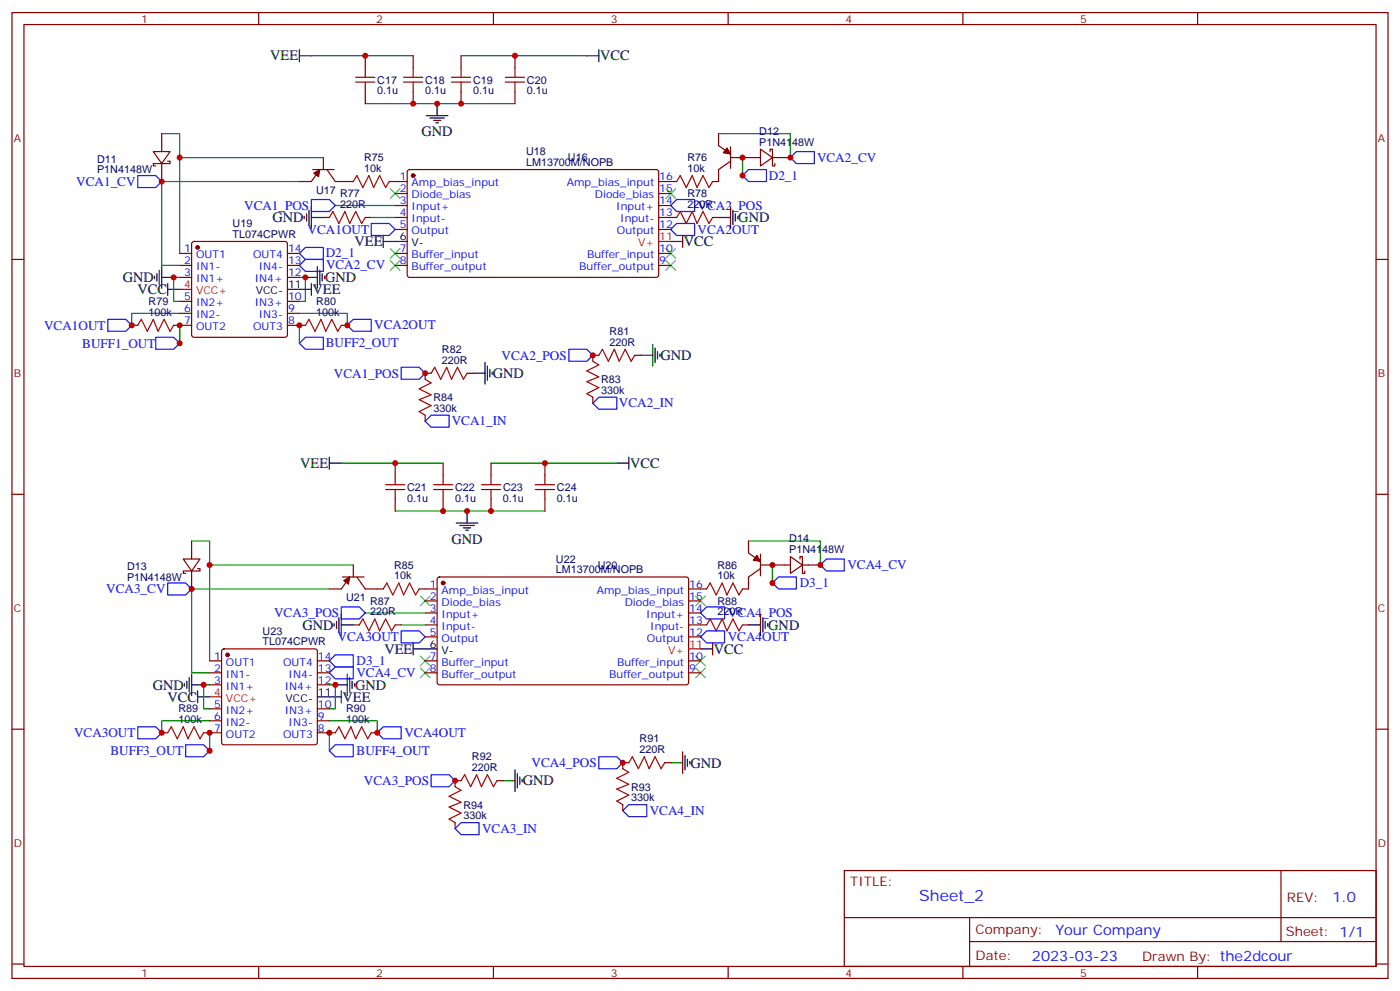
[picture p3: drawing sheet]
<svg xmlns="http://www.w3.org/2000/svg" width="412mm" height="292mm" viewBox="0 0 412 292" stroke-linecap="round" stroke-linejoin="round" font-family="sans-serif">
<g fill="none" stroke="#870000" stroke-width=".35">
<path d="M3.5 3.7h405.4v284.3h-405.4zM7.1 7.2h398.2v277.3h-398.2zM76.2 3.7v3.5M107.6 16.4v3.5M121.7 16.4v3.5M135.8 16.4v3.5M145.3 3.7v3.5M151.7 16.4v3.5M214.5 3.7v3.5M283.6 3.7v3.5M352.8 3.7v3.5M107.6 27v3.5"/>
<path d="M121.7 27v3.5M135.8 27v3.5M151.7 27v3.5M102.3 53.4h1.8M114.7 53.4h1.7M197.6 53.4h1.7M209.9 53.4h1.8M3.5 76.4h3.6M95.2 64h1.8M107.6 64h1.8M197.6 64h1.7M209.9 64h1.8"/>
<path d="M405.3 76.4h3.6M38.8 95.8h1.8M51.2 95.8h1.7M88.2 95.8h1.8M100.5 95.8h1.8M127 109.9h-1.8v1.8M137.6 109.9h1.7M174.6 116.9v1.8M176.4 104.6h-1.8v1.8M187 104.6h1.7M116.4 136.3v3.6M125.2 122.2v1.8"/>
<path d="M130.5 136.3v3.6M144.6 136.3v3.6M160.5 136.3v3.6M3.5 145.5h3.6M116.4 146.9v3.6M130.5 146.9v3.6M144.6 146.9v3.6M160.5 146.9v3.6M405.3 145.5h3.6M111.1 173.4h1.8M123.5 173.4h1.7M206.4 173.4h1.7"/>
<path d="M218.7 173.4h1.8M104.1 184h1.7M116.4 184h1.8M206.4 184h1.7M218.7 184h1.8M3.5 214.7h3.6M47.6 215.7h1.8M60 215.7h1.7M97 215.7h1.8M109.4 215.7h1.7M405.3 214.7h3.6M135.8 229.8h-1.7v1.8"/>
<path d="M146.4 229.8h1.8M183.4 236.9v1.8M185.2 224.5h-1.8v1.8M195.8 224.5h1.8M134.1 242.2v1.7M248.7 256.3h156.6v28.2h-156.6zM377.3 256.3v20.9M248.7 270.1h156.5M285.6 277.2h119.6M285.6 270.1v14.2M3.5 283.8h3.6M76.2 284.5v3.5"/>
<path d="M145.3 284.5v3.5M214.5 284.5v3.5M283.6 284.5v3.5M352.8 284.5v3.5M405.3 283.8h3.6"/>
</g>
<g fill="none" stroke="#008700" stroke-width=".35">
<path d="M91.7 16.4h30M135.8 16.4h37.1M47.6 39.3h5.3v7.1M107.6 30.5h44.1M211.7 39.3h21.1v7.1M88.2 53.4h-40.6v24.7h5.3M95.2 46.4h-42.3v28.2M218.7 46.4v5.3M98.8 60.5h17.6M109.4 64h7M52.9 92.3h-14.1v3.5M52.9 81.7h-1.7v7h1.7"/>
<path d="M52.9 95.8v5.3M88.2 92.3h14.1v3.5M88.2 81.7h1.8v7h-1.8M88.2 95.8v5.3M100.5 136.3h30M144.6 136.3h37.1M56.4 159.3h5.3v7M116.4 150.5h44.1M220.5 159.3h21.2v7M97 173.4h-40.6v24.7h5.3M104.1 166.3h-42.4v28.3M227.5 166.3v5.3"/>
<path d="M107.6 180.4h17.6M118.2 184h7M61.7 212.2h-14.1v3.5M61.7 201.6h-1.7v7.1h1.7M61.7 215.7v5.3M97 212.2h14.1v3.5M97 201.6h1.8v7.1h-1.8M97 215.7v5.3"/>
</g>
<g fill="none" stroke="#000" stroke-width=".35">
<path d="M88.2 16.4h3.5M88.2 14.6v3.6M172.9 16.4h3.5M176.4 14.6v3.6M125.6 34h6.3M126.6 34.7h4.3M127.7 35.5h2.1M128.4 36.2h.7M128.8 30.5v3.5M46.9 79.6v4.2M47.6 78.5v6.3M89.6 63.7v.7"/>
<path d="M90.3 63v2.1M91 61.9v4.2M91.7 64h3.5M91.7 60.9v6.3M93.5 78.5v6.3M94.2 79.6v4.2M112.9 71.1h3.5M112.9 69.3v3.5M197.6 71.1h3.5M201.1 69.3v3.5M211.7 64h3.5M215.2 60.9v6.3"/>
<path d="M215.9 61.9v4.2M216.6 63v2.1M217.3 63.7v.7M45.5 81.3v.7M46.2 80.6v2.1M47.6 81.7h3.6M49.4 85.2h3.5M49.4 83.4v3.6M88.2 85.2h3.5M90 81.7h3.5M91.7 83.4v3.6M94.9 80.6v2.1"/>
<path d="M95.6 81.3v.7M139.3 109.9h3.6M142.9 106.7v6.4M143.6 107.8v4.2M144.3 108.8v2.1M145 109.5v.7M188.7 104.6h3.6M192.3 101.4v6.4M193 102.5v4.2M193.7 103.5v2.2M194.4 104.2v.8M97 136.3h3.5"/>
<path d="M97 134.6v3.5M181.7 136.3h3.5M185.2 134.6v3.5M134.4 154h6.4M135.5 154.7h4.2M136.5 155.4h2.1M137.2 156.1h.7M137.6 150.5v3.5M55.7 199.5v4.2M56.4 198.4v6.4M98.4 183.6v.7M99.1 182.9v2.1"/>
<path d="M99.8 181.9v4.2M100.5 184h3.6M100.5 180.8v6.3M102.3 198.4v6.4M103 199.5v4.2M121.7 191h3.5M121.7 189.3v3.5M206.4 191h3.5M209.9 189.3v3.5M220.5 184h3.5M224 180.8v6.3M224.7 181.9v4.2"/>
<path d="M225.4 182.9v2.1M226.1 183.6v.7M54.3 201.3v.7M55 200.6v2.1M56.4 201.6h3.6M58.2 205.1h3.5M58.2 203.4v3.5M97 205.1h3.5M98.8 201.6h3.5M100.5 203.4v3.5M103.7 200.6v2.1M104.4 201.3v.7"/>
<path d="M148.2 229.8h3.5M151.7 226.7v6.3M152.4 227.7v4.3M153.1 228.8v2.1M153.8 229.5v.7M197.6 224.5h3.5M201.1 221.4v6.3M201.8 222.4v4.3M202.5 223.5v2.1M203.2 224.2v.7"/>
</g>
<g fill="none" stroke="#a10000" stroke-width=".35">
<path d="M107.6 19.9v2.9M121.7 19.9v2.9M135.8 19.9v2.9M151.7 19.9v2.9M104.8 24.2h5.6M104.8 22.8h5.6M107.6 24.2v2.8M118.9 24.2h5.6M118.9 22.8h5.6M121.7 24.2v2.8M133 24.2h5.6M133 22.8h5.6"/>
<path d="M135.8 24.2v2.8M148.9 24.2h5.6M148.9 22.8h5.6M151.7 24.2v2.8M104.1 53.4l1-1.7 1.8 3.5 1.8-3.5 1.4 3.5 1.7-3.5 1.8 3.5 1.1-1.8M199.3 53.4l1.1-1.7 1.7 3.5 1.8-3.5 1.4 3.5 1.8-3.5 1.7 3.5 1.1-1.8M97 64l1.1-1.7 1.7 3.5 1.8-3.5 1.4 3.5 1.8-3.5 1.7 3.5 1.1-1.8M199.3 64l1.1-1.7 1.7 3.5 1.8-3.5 1.4 3.5 1.8-3.5 1.7 3.5 1.1-1.8M40.6 95.8l1-1.8 1.8 3.5 1.8-3.5 1.4 3.5 1.7-3.5 1.8 3.5 1.1-1.7M90 95.8l1-1.8 1.8 3.5 1.7-3.5 1.5 3.5 1.7-3.5 1.8 3.5 1-1.7M125.2 111.7l1.8 1-3.5 1.8 3.5 1.7-3.5 1.5 3.5 1.7-3.5 1.8 1.7 1M127 109.9l1.1-1.8 1.7 3.6 1.8-3.6 1.4 3.6 1.8-3.6 1.7 3.6 1.1-1.8"/>
<path d="M174.6 106.4l1.8 1-3.5 1.8 3.5 1.7-3.5 1.5 3.5 1.7-3.5 1.8 1.7 1M176.4 104.6l1-1.8 1.8 3.6 1.8-3.6 1.4 3.6 1.7-3.6 1.8 3.6 1.1-1.8M116.4 139.9v2.8M130.5 139.9v2.8M144.6 139.9v2.8M160.5 139.9v2.8M113.6 144.1h5.6M113.6 142.7h5.6M116.4 144.1v2.8M127.7 144.1h5.6M127.7 142.7h5.6M130.5 144.1v2.8"/>
<path d="M141.8 144.1h5.7M141.8 142.7h5.7M144.6 144.1v2.8M157.7 144.1h5.6M157.7 142.7h5.6M160.5 144.1v2.8M112.9 173.4l1-1.8 1.8 3.6 1.8-3.6 1.4 3.6 1.7-3.6 1.8 3.6 1.1-1.8M208.1 173.4l1.1-1.8 1.8 3.6 1.7-3.6 1.4 3.6 1.8-3.6 1.8 3.6 1-1.8M105.8 184l1.1-1.8 1.8 3.5 1.7-3.5 1.4 3.5 1.8-3.5 1.8 3.5 1-1.7M208.1 184l1.1-1.8 1.8 3.5 1.7-3.5 1.4 3.5 1.8-3.5 1.8 3.5 1-1.7M49.4 215.7l1-1.7 1.8 3.5 1.8-3.5 1.4 3.5 1.7-3.5 1.8 3.5 1.1-1.8M98.8 215.7l1-1.7 1.8 3.5 1.8-3.5 1.4 3.5 1.7-3.5 1.8 3.5 1.1-1.8"/>
<path d="M134.1 231.6l1.7 1.1-3.5 1.7 3.5 1.8-3.5 1.4 3.5 1.8-3.5 1.7 1.8 1.1M135.8 229.8l1.1-1.7 1.7 3.5 1.8-3.5 1.4 3.5 1.8-3.5 1.7 3.5 1.1-1.8M183.4 226.3l1.8 1.1-3.5 1.7 3.5 1.8-3.5 1.4 3.5 1.8-3.5 1.7 1.7 1.1M185.2 224.5l1.1-1.7 1.7 3.5 1.8-3.5 1.4 3.5 1.8-3.5 1.7 3.5 1.1-1.8"/>
</g>
<g fill="none" stroke="#00f" stroke-width=".35">
<path d="M40.6 51.7h5.3l1.7 1.7-1.7 1.8h-5.3zM91.7 58.7h5.3l1.8 1.8-1.8 1.8h-5.3zM218.7 51.7l1.8-1.8h5.3v3.5h-5.3zM232.8 46.4l1.8-1.8h5.3v3.6h-5.3zM88.2 78.1l1.8-1.7h5.2v3.5h-5.2zM88.2 74.6l1.8-1.8h5.2v3.6h-5.2zM109.4 65.8h5.3l1.7 1.8-1.7 1.7h-5.3zM197.6 60.5l1.7-1.8h5.3v3.6h-5.3zM197.6 67.6l1.7-1.8h5.3v3.5h-5.3zM31.7 94h5.3l1.8 1.8-1.8 1.7h-5.3zM45.9 99.3h5.3l1.7 1.8-1.7 1.7h-5.3zM102.3 95.8l1.8-1.8h5.3v3.5h-5.3z"/>
<path d="M88.2 101.1l1.8-1.8h5.2v3.5h-5.2zM118.2 108.1h5.3l1.7 1.8-1.7 1.8h-5.3zM167.6 102.8h5.3l1.7 1.8-1.7 1.8h-5.3zM174.6 118.7l1.8-1.8h5.3v3.6h-5.3zM125.2 124l1.8-1.8h5.3v3.6h-5.3zM49.4 171.6h5.3l1.7 1.8-1.7 1.8h-5.3zM100.5 178.7h5.3l1.8 1.7-1.8 1.8h-5.3zM227.5 171.6l1.8-1.7h5.3v3.5h-5.3zM241.7 166.3l1.7-1.7h5.3v3.5h-5.3zM97 198.1l1.8-1.8h5.3v3.5h-5.3zM97 194.6l1.8-1.8h5.3v3.5h-5.3zM118.2 185.7h5.3l1.7 1.8-1.7 1.8h-5.3z"/>
<path d="M206.4 180.4l1.7-1.7h5.3v3.5h-5.3zM206.4 187.5l1.7-1.8h5.3v3.6h-5.3zM40.6 214h5.3l1.7 1.7-1.7 1.8h-5.3zM54.7 219.3h5.3l1.7 1.7-1.7 1.8h-5.3zM98.8 219.3h5.3v3.5h-5.3l-1.8-1.8zM111.1 215.7l1.8-1.7h5.3v3.5h-5.3zM127 228.1h5.3l1.8 1.7-1.8 1.8h-5.3zM176.4 222.8h5.3l1.7 1.7-1.7 1.8h-5.3zM183.4 238.7l1.8-1.8h5.3v3.5h-5.3zM134.1 243.9l1.7-1.7h5.3v3.5h-5.3z"/>
</g>
<g fill="none" stroke="#3c3" stroke-width=".35">
<path d="M115 55.6l2.8 2.8M117.8 55.6l-2.8 2.8M196.1 55.6l2.9 2.8M199 55.6l-2.9 2.8M115 76.7l2.8 2.9M115 73.2l2.8 2.8M117.8 76.7l-2.8 2.9M117.8 73.2l-2.8 2.8M196.1 73.2l2.9 2.8M196.1 76.7l2.9 2.9M199 73.2l-2.9 2.8M199 76.7l-2.9 2.9"/>
<path d="M123.8 175.5l2.8 2.8M126.6 175.5l-2.8 2.8M205 175.5l2.8 2.8M207.8 175.5l-2.8 2.8M123.8 196.7l2.8 2.8M123.8 193.1l2.8 2.9M126.6 196.7l-2.8 2.8M126.6 193.1l-2.8 2.9M205 193.1l2.8 2.9M205 196.7l2.8 2.8M207.8 193.1l-2.8 2.9M207.8 196.7l-2.8 2.8"/>
</g>
<g fill="#c00">
<circle cx="151.7" cy="16.4" r=".88"/>
<circle cx="128.8" cy="30.5" r=".88"/>
<circle cx="135.8" cy="30.5" r=".88"/>
<circle cx="121.7" cy="30.5" r=".88"/>
<circle cx="107.6" cy="16.4" r=".88"/>
<circle cx="174.6" cy="104.6" r=".88"/>
<circle cx="125.2" cy="109.9" r=".88"/>
<circle cx="102.3" cy="95.8" r=".88"/>
<circle cx="88.2" cy="95.8" r=".88"/>
<circle cx="90" cy="81.7" r=".88"/>
<circle cx="232.8" cy="46.4" r=".88"/>
<circle cx="218.7" cy="51.7" r=".88"/>
<circle cx="218.7" cy="46.4" r=".88"/>
<circle cx="52.9" cy="101.1" r=".88"/>
<circle cx="52.9" cy="95.8" r=".88"/>
<circle cx="38.8" cy="95.8" r=".88"/>
<circle cx="51.2" cy="81.7" r=".88"/>
<circle cx="52.9" cy="46.4" r=".88"/>
<circle cx="47.6" cy="53.4" r=".88"/>
<circle cx="160.5" cy="136.3" r=".88"/>
<circle cx="137.6" cy="150.5" r=".88"/>
<circle cx="144.6" cy="150.5" r=".88"/>
<circle cx="130.5" cy="150.5" r=".88"/>
<circle cx="116.4" cy="136.3" r=".88"/>
<circle cx="183.4" cy="224.5" r=".88"/>
<circle cx="134.1" cy="229.8" r=".88"/>
<circle cx="111.1" cy="215.7" r=".88"/>
<circle cx="97" cy="215.7" r=".88"/>
<circle cx="98.8" cy="201.6" r=".88"/>
<circle cx="241.7" cy="166.3" r=".88"/>
<circle cx="227.5" cy="171.6" r=".88"/>
<circle cx="227.5" cy="166.3" r=".88"/>
<circle cx="61.7" cy="221" r=".88"/>
<circle cx="61.7" cy="215.7" r=".88"/>
<circle cx="47.6" cy="215.7" r=".88"/>
<circle cx="60" cy="201.6" r=".88"/>
<circle cx="61.7" cy="166.3" r=".88"/>
<circle cx="56.4" cy="173.4" r=".88"/>
</g>
<g fill="none" stroke="#870000" stroke-width=".35">
<path d="M47.6 39.3v5.3M211.7 39.3v3.6l3.5 2.4M45.2 44.6h4.9l-2.5 3.6zM47.6 48.2v5.2M49.4 47.4h.7v.8h-4.9v.7h.7M92.1 49.9h6.3M94.2 49.9l-2.5 3.5h-3.5M95.2 46.4v3.5M96.3 49.9l2.5 3.5h3.5M116.4 53.4h3.5M116.4 57h3.5M120.2 50.1l.4-.2 73 .1 .4 .6v30.6l-.7 .5-72.9-.1-.5-.6v-30.4z"/>
<path d="M194 53.4h3.6M194 57h3.6M215.2 46.4h8.8M215.2 43.2v6.4M215.2 47.4l-3.5 2.5v3.5M224 43.9l3.5 2.5-3.5 2.5zM226.8 44.6v-.7h.7v5h.7v-.7M227.5 46.4h5.3M52.9 74.6h3.5M52.9 78.1h3.5M56.7 71.3l.4-.2h26.9l.5 .2 .2 .5v26.8l-.3 .5-.4 .2h-26.9l-.4-.2-.3-.5v-26.8zM84.7 74.6h3.5"/>
<path d="M84.7 78.1h3.5M116.4 60.5h3.5M116.4 64h3.5M116.4 67.6h3.5M116.4 74.6h3.5M116.4 78.1h3.5M194 60.5h3.6M194 64h3.6M194 67.6h3.6M194 74.6h3.6M194 78.1h3.6M52.9 81.7h3.5"/>
<path d="M52.9 88.7h3.5M52.9 92.3h3.5M52.9 95.8h3.5M84.7 81.7h3.5M84.7 88.7h3.5M84.7 92.3h3.5M84.7 95.8h3.5M56.4 159.3v5.3M220.5 159.3v3.5l3.5 2.5M54 164.6h4.9l-2.5 3.5zM56.4 168.1v5.3M58.2 167.4h.7v.7h-4.9v.7h.7"/>
<path d="M100.9 169.9h6.3M103 169.9l-2.5 3.5h-3.5M104.1 166.3v3.6M105.1 169.9l2.5 3.5h3.5M125.2 173.4h3.6M125.2 176.9h3.6M129 170.1l.5-.2h72.9l.4 .7v30.6l-.7 .4-72.9-.1-.4-.6v-30.3zM202.8 173.4h3.6M202.8 176.9h3.6M224 166.3h8.8M224 163.2v6.3M224 167.4l-3.5 2.5v3.5"/>
<path d="M232.8 163.9l3.6 2.4-3.6 2.5zM235.7 164.6v-.7h.7v4.9h.7v-.7M236.4 166.3h5.3M61.7 194.6h3.6M61.7 198.1h3.6M65.5 191.2l.5-.2h26.8l.5 .2 .2 .5v26.8l-.2 .5-.5 .3h-26.8l-.5-.3-.2-.5v-26.8zM93.5 194.6h3.5M93.5 198.1h3.5M125.2 180.4h3.6M125.2 184h3.6M125.2 187.5h3.6M125.2 194.6h3.6"/>
<path d="M125.2 198.1h3.6M202.8 180.4h3.6M202.8 184h3.6M202.8 187.5h3.6M202.8 194.6h3.6M202.8 198.1h3.6M61.7 201.6h3.6M61.7 208.7h3.6M61.7 212.2h3.6M61.7 215.7h3.6M93.5 201.6h3.5M93.5 208.7h3.5"/>
<path d="M93.5 212.2h3.5M93.5 215.7h3.5"/>
</g>
<g fill="#870000" stroke="#870000" stroke-width=".35">
<path d="M214.1 43.6l1.1 1.7-2.1-.3z"/>
<path d="M92.4 51l1.8-1.1-.4 2.1z"/>
<path d="M223 163.5l1 1.8-2.1-.4z"/>
<path d="M101.2 170.9l1.8-1-.3 2.1z"/>
<circle cx="121.7" cy="51.7" r=".53"/>
<circle cx="58.2" cy="72.8" r=".53"/>
<circle cx="130.5" cy="171.6" r=".53"/>
<circle cx="67" cy="192.8" r=".53"/>
</g>
<path d="M116.4 71.1h3.5M84.7 85.2h3.5M125.2 191h3.6M93.5 205.1h3.5" fill="none" stroke="#000" stroke-width=".35"/>
<path d="M194 71.1h3.6M52.9 85.2h3.5M202.8 191h3.6M61.7 205.1h3.6" fill="none" stroke="#f00" stroke-width=".35"/>
<text font-size="4.6" fill="#00f" x="270.8" y="265.3">Sheet_2</text>
<g font-size="4.2">
<text x="79.6" y="17.8">VEE</text>
<text x="176.8" y="17.8">VCC</text>
<text x="124.2" y="40.1">GND</text>
<text x="80.3" y="65.4">GND</text>
<text x="217.5" y="65.4">GND</text>
<text x="104.4" y="72.5">VEE</text>
<text x="201.4" y="72.5">VCC</text>
<text x="36.2" y="83.1">GND</text>
<text x="95.8" y="83.1">GND</text>
<text x="40.5" y="86.6">VCC</text>
<text x="92.1" y="86.6">VEE</text>
<text x="194.6" y="106">GND</text>
<text x="145.2" y="111.3">GND</text>
<text x="88.4" y="137.7">VEE</text>
<text x="185.6" y="137.7">VCC</text>
<text x="133" y="160.1">GND</text>
<text x="89.1" y="185.4">GND</text>
<text x="226.3" y="185.4">GND</text>
<text x="113.2" y="192.4">VEE</text>
<text x="210.3" y="192.4">VCC</text>
<text x="45" y="203">GND</text>
<text x="104.6" y="203">GND</text>
<text x="49.3" y="206.6">VCC</text>
<text x="100.9" y="206.6">VEE</text>
<text x="203.4" y="226">GND</text>
<text x="154" y="231.2">GND</text>
</g>
<g font-size="4.2" fill="#00f">
<text x="392.5" y="265.6">1.0</text>
<text x="310.9" y="275.1">Your Company</text>
<text x="304" y="282.9">2023-03-23</text>
</g>
<g font-size="3.9" fill="#00f">
<text x="240.7" y="47.6">VCA2_CV</text>
<text x="226.5" y="52.9">D2_1</text>
<text x="22.5" y="54.7">VCA1_CV</text>
<text x="71.9" y="61.8">VCA1_POS</text>
<text x="205.5" y="61.7">VCA2_POS</text>
<text x="90.6" y="68.8">VCA1OUT</text>
<text x="205.5" y="68.7">VCA2OUT</text>
<text x="96" y="75.8">D2_1</text>
<text x="96" y="79.3">VCA2_CV</text>
<text x="13" y="97">VCA1OUT</text>
<text x="110.2" y="97">VCA2OUT</text>
<text x="24.2" y="102.3">BUFF1_OUT</text>
<text x="96" y="102.3">BUFF2_OUT</text>
<text x="147.8" y="105.9">VCA2_POS</text>
<text x="98.4" y="111.2">VCA1_POS</text>
<text x="182.3" y="120">VCA2_IN</text>
<text x="133.1" y="125.2">VCA1_IN</text>
<text x="249.6" y="167.7">VCA4_CV</text>
<text x="235.6" y="172.9">D3_1</text>
<text x="31.3" y="174.6">VCA3_CV</text>
<text x="80.7" y="181.6">VCA3_POS</text>
<text x="214.4" y="181.8">VCA4_POS</text>
<text x="99.4" y="188.7">VCA3OUT</text>
<text x="214.4" y="188.8">VCA4OUT</text>
<text x="105" y="195.9">D3_1</text>
<text x="105" y="199.4">VCA4_CV</text>
<text x="21.8" y="216.9">VCA3OUT</text>
<text x="119.1" y="217">VCA4OUT</text>
<text x="32.5" y="222.2">BUFF3_OUT</text>
<text x="105" y="222.3">BUFF4_OUT</text>
<text x="156.6" y="225.8">VCA4_POS</text>
<text x="107.2" y="231">VCA3_POS</text>
<text x="191.4" y="240">VCA4_IN</text>
<text x="142" y="245.3">VCA3_IN</text>
</g>
<g font-size="3.9" fill="#800">
<text x="250.5" y="260.9">TITLE:</text>
<text x="379.1" y="265.6">REV:</text>
<text x="287.4" y="275.1">Company:</text>
<text x="378.7" y="275.7">Sheet: 1/1</text>
<text x="287.4" y="282.8">Date:</text>
<text x="336.4" y="282.8">Drawn By: the2dcour</text>
</g>
<g font-size="3.2" fill="#800">
<text x="41.6" y="6.7">1</text>
<text x="110.8" y="6.7">2</text>
<text x="179.9" y="6.7">3</text>
<text x="249.1" y="6.7">4</text>
<text x="318.2" y="6.7">5</text>
<text x="4.1" y="41.8">A</text>
<text x="405.9" y="41.8">A</text>
<text x="4.1" y="110.9">B</text>
<text x="405.9" y="110.9">B</text>
<text x="4.1" y="180.1">C</text>
<text x="405.9" y="180.1">C</text>
<text x="4.1" y="249.2">D</text>
<text x="405.9" y="249.2">D</text>
<text x="41.6" y="287.5">1</text>
<text x="110.8" y="287.5">2</text>
<text x="179.9" y="287.5">3</text>
<text x="249.1" y="287.5">4</text>
<text x="318.2" y="287.5">5</text>
</g>
<g font-size="3.2" fill="#000080">
<text x="111.1" y="27.8">0.1u</text>
<text x="111.1" y="24.6">C17</text>
<text x="125.2" y="27.8">0.1u</text>
<text x="125.2" y="24.6">C18</text>
<text x="139.3" y="27.8">0.1u</text>
<text x="139.4" y="24.6">C19</text>
<text x="155.2" y="27.8">0.1u</text>
<text x="155.2" y="24.6">C20</text>
<text x="223.7" y="39.7">D12</text>
<text x="28.6" y="47.9">D11</text>
<text x="107.3" y="47.4">R75</text>
<text x="155" y="45.7">U18</text>
<text x="167.3" y="47.5">U16</text>
<text x="202.5" y="47.4">R76</text>
<text x="223.7" y="42.9">P1N4148W</text>
<text x="28.6" y="51.1">P1N4148W</text>
<text x="107.3" y="50.6">10k</text>
<text x="155" y="48.9">LM13700M/NOPB</text>
<text x="202.5" y="50.6">10k</text>
<text x="93.1" y="57">U17</text>
<text x="100.2" y="58">R77</text>
<text x="202.5" y="58">R78</text>
<text x="100.2" y="61.2">220R</text>
<text x="202.5" y="61.2">220R</text>
<text x="68.5" y="70">TL074CPWR</text>
<text x="68.5" y="66.9">U19</text>
<text x="43.8" y="89.8">R79</text>
<text x="93.2" y="89.8">R80</text>
<text x="43.8" y="93">100k</text>
<text x="93.2" y="93">100k</text>
<text x="179.6" y="101.8">220R</text>
<text x="179.6" y="98.6">R81</text>
<text x="130.2" y="107.1">220R</text>
<text x="130.2" y="103.9">R82</text>
<text x="177.1" y="112.8">R83</text>
<text x="127.7" y="118.1">R84</text>
<text x="177.1" y="116">330k</text>
<text x="127.7" y="121.3">330k</text>
<text x="119.9" y="147.8">0.1u</text>
<text x="119.9" y="144.5">C21</text>
<text x="134.1" y="147.8">0.1u</text>
<text x="134.1" y="144.5">C22</text>
<text x="148.2" y="147.8">0.1u</text>
<text x="148.2" y="144.5">C23</text>
<text x="164" y="147.8">0.1u</text>
<text x="164" y="144.5">C24</text>
<text x="232.5" y="159.6">D14</text>
<text x="37.4" y="167.8">D13</text>
<text x="116.1" y="167.4">R85</text>
<text x="163.8" y="165.6">U22</text>
<text x="176.1" y="167.5">U20</text>
<text x="211.3" y="167.4">R86</text>
<text x="232.5" y="162.8">P1N4148W</text>
<text x="37.4" y="171">P1N4148W</text>
<text x="116.1" y="170.6">10k</text>
<text x="163.8" y="168.8">LM13700M/NOPB</text>
<text x="211.3" y="170.6">10k</text>
<text x="102" y="176.9">U21</text>
<text x="109" y="178">R87</text>
<text x="211.3" y="178">R88</text>
<text x="109" y="181.2">220R</text>
<text x="211.3" y="181.2">220R</text>
<text x="77.3" y="190">TL074CPWR</text>
<text x="77.3" y="186.8">U23</text>
<text x="52.6" y="209.7">R89</text>
<text x="102" y="209.7">R90</text>
<text x="52.6" y="212.9">100k</text>
<text x="102" y="212.9">100k</text>
<text x="188.4" y="221.7">220R</text>
<text x="188.4" y="218.5">R91</text>
<text x="139" y="227">220R</text>
<text x="139" y="223.8">R92</text>
<text x="185.9" y="232.7">R93</text>
<text x="136.5" y="238">R94</text>
<text x="185.9" y="235.9">330k</text>
<text x="136.5" y="241.2">330k</text>
</g>
<g font-size="3.2" fill="#00f">
<text x="117.8" y="53.1">1</text>
<text x="194.2" y="53.1">16</text>
<text x="117.8" y="56.6">2</text>
<text x="121.2" y="54.9">Amp_bias_input</text>
<text x="121.2" y="58.4">Diode_bias</text>
<text x="166.9" y="54.9">Amp_bias_input</text>
<text x="175.2" y="58.4">Diode_bias</text>
<text x="194.2" y="56.6">15</text>
<text x="117.8" y="60.1">3</text>
<text x="117.8" y="63.7">4</text>
<text x="121.2" y="61.9">Input+</text>
<text x="121.2" y="65.4">Input-</text>
<text x="181.6" y="61.9">Input+</text>
<text x="182.7" y="65.4">Input-</text>
<text x="194.2" y="63.7">13</text>
<text x="194.2" y="60.1">14</text>
<text x="117.8" y="67.2">5</text>
<text x="121.2" y="69">Output</text>
<text x="181.7" y="69">Output</text>
<text x="194.2" y="67.2">12</text>
<text x="54.3" y="77.8">2</text>
<text x="54.3" y="74.3">1</text>
<text x="57.7" y="76">OUT1</text>
<text x="74.6" y="76">OUT4</text>
<text x="84.8" y="74.3">14</text>
<text x="84.8" y="77.8">13</text>
<text x="117.8" y="74.3">7</text>
<text x="117.8" y="77.8">8</text>
<text x="121.2" y="76">Buffer_input</text>
<text x="172.9" y="76">Buffer_input</text>
<text x="194.2" y="77.8">9</text>
<text x="194.2" y="74.3">10</text>
<text x="54.3" y="81.3">3</text>
<text x="57.7" y="83.1">IN1+</text>
<text x="57.7" y="79.6">IN1-</text>
<text x="75" y="83.1">IN4+</text>
<text x="76.2" y="79.6">IN4-</text>
<text x="84.8" y="81.3">12</text>
<text x="121.2" y="79.6">Buffer_output</text>
<text x="170.6" y="79.6">Buffer_output</text>
<text x="54.3" y="88.4">5</text>
<text x="84.8" y="88.4">10</text>
<text x="54.3" y="95.4">7</text>
<text x="54.3" y="91.9">6</text>
<text x="57.7" y="93.7">IN2-</text>
<text x="57.7" y="90.1">IN2+</text>
<text x="75" y="90.1">IN3+</text>
<text x="76.2" y="93.7">IN3-</text>
<text x="84.8" y="91.9">9</text>
<text x="84.8" y="95.4">8</text>
<text x="57.7" y="97.2">OUT2</text>
<text x="74.6" y="97.2">OUT3</text>
<text x="126.6" y="173">1</text>
<text x="203" y="173">16</text>
<text x="126.6" y="176.6">2</text>
<text x="130.1" y="174.8">Amp_bias_input</text>
<text x="130.1" y="178.3">Diode_bias</text>
<text x="175.8" y="174.8">Amp_bias_input</text>
<text x="184" y="178.3">Diode_bias</text>
<text x="203" y="176.6">15</text>
<text x="126.6" y="180.1">3</text>
<text x="126.6" y="183.6">4</text>
<text x="130.1" y="181.9">Input+</text>
<text x="130.1" y="185.4">Input-</text>
<text x="190.4" y="181.9">Input+</text>
<text x="191.5" y="185.4">Input-</text>
<text x="203" y="183.6">13</text>
<text x="203" y="180.1">14</text>
<text x="126.6" y="187.1">5</text>
<text x="130.1" y="188.9">Output</text>
<text x="190.5" y="188.9">Output</text>
<text x="203" y="187.1">12</text>
<text x="63.1" y="197.7">2</text>
<text x="63.1" y="194.2">1</text>
<text x="66.6" y="196">OUT1</text>
<text x="83.4" y="196">OUT4</text>
<text x="93.7" y="194.2">14</text>
<text x="93.7" y="197.7">13</text>
<text x="126.6" y="194.2">7</text>
<text x="126.6" y="197.7">8</text>
<text x="130.1" y="196">Buffer_input</text>
<text x="181.8" y="196">Buffer_input</text>
<text x="203" y="197.7">9</text>
<text x="203" y="194.2">10</text>
<text x="63.1" y="201.3">3</text>
<text x="66.6" y="203">IN1+</text>
<text x="66.6" y="199.5">IN1-</text>
<text x="83.9" y="203">IN4+</text>
<text x="85" y="199.5">IN4-</text>
<text x="93.7" y="201.3">12</text>
<text x="130.1" y="199.5">Buffer_output</text>
<text x="179.5" y="199.5">Buffer_output</text>
<text x="63.1" y="208.3">5</text>
<text x="93.7" y="208.3">10</text>
<text x="63.1" y="215.4">7</text>
<text x="63.1" y="211.8">6</text>
<text x="66.6" y="213.6">IN2-</text>
<text x="66.6" y="210.1">IN2+</text>
<text x="83.9" y="210.1">IN3+</text>
<text x="85" y="213.6">IN3-</text>
<text x="93.7" y="211.8">9</text>
<text x="93.7" y="215.4">8</text>
<text x="66.6" y="217.1">OUT2</text>
<text x="83.4" y="217.1">OUT3</text>
</g>
<g font-size="3.2">
<text x="117.8" y="70.7">6</text>
<text x="121.2" y="72.5">V-</text>
<text x="75.3" y="86.6">VCC-</text>
<text x="84.8" y="84.8">11</text>
<text x="126.6" y="190.7">6</text>
<text x="130.1" y="192.4">V-</text>
<text x="84.1" y="206.6">VCC-</text>
<text x="93.7" y="204.8">11</text>
</g>
<g font-size="3.2" fill="#f00">
<text x="194.2" y="70.7">11</text>
<text x="188" y="72.5">V+</text>
<text x="54.3" y="84.8">4</text>
<text x="57.7" y="86.6">VCC+</text>
<text x="203" y="190.7">11</text>
<text x="196.8" y="192.4">V+</text>
<text x="63.1" y="204.8">4</text>
<text x="66.6" y="206.6">VCC+</text>
</g>
</svg>
